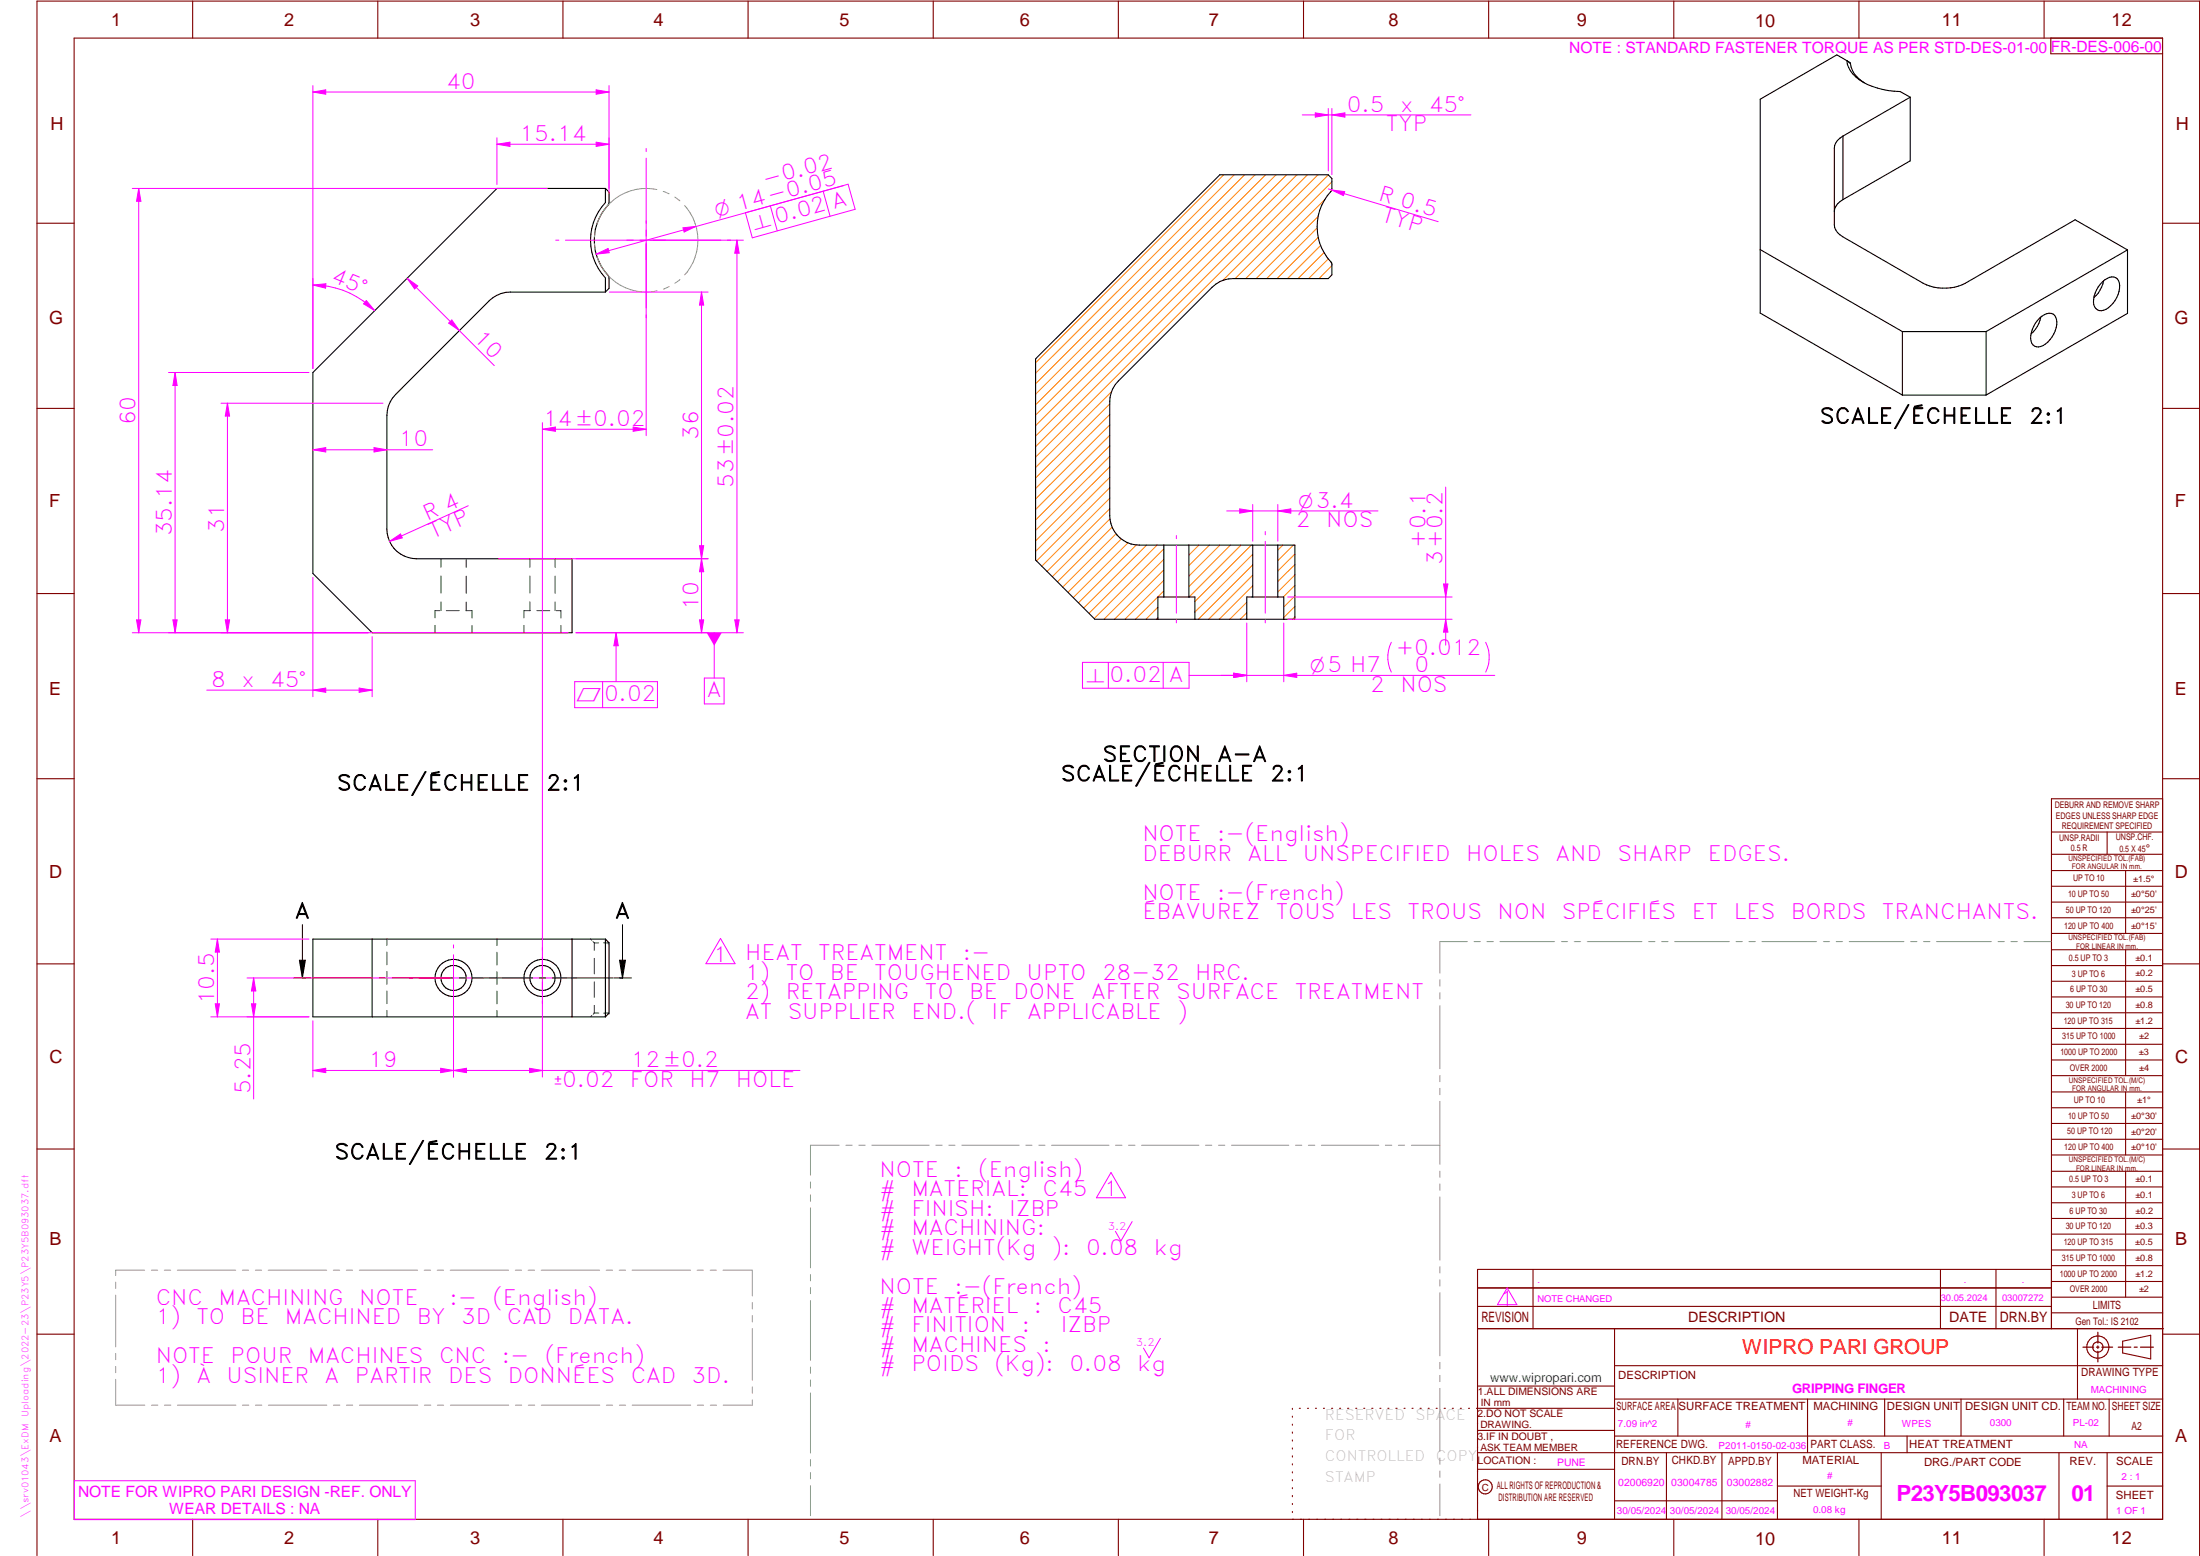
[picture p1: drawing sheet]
<svg xmlns="http://www.w3.org/2000/svg" width="594mm" height="420mm" viewBox="0 0 594 420" stroke-linecap="round" stroke-linejoin="round" font-family="sans-serif">
<g fill="none" stroke="#800000" stroke-width=".3">
<path d="M20 10.3h564v400h-564zM52 .3v10M102 .3v10M152 .3v10M202 .3v10M252 .3v10M302 .3v10M352 .3v10M402 .3v10M452 .3v10M502 .3v10M552 .3v10"/>
<path d="M553.8 10.3v4.2h30.2M10 60.3h10M584 60.3h10M10 110.3h10M584 110.3h10M10 160.3h10M584 160.3h10M10 210.3h10M584 215.7h-30v143.1M584 210.3h10M554 224.7h30M554 230.7h30"/>
<path d="M554 235.1h30M554 239.3h30M569 224.7v6M574 235.1v17M554 243.6h30M554 247.8h30M554 252.1h30M554 256.5h30M574 256.5v33.9M10 260.3h10M554 260.7h30M554 265h30"/>
<path d="M554 269.2h30M554 273.5h30M554 277.7h30M584 260.3h10M554 282h30M554 286.2h30M554 290.4h30M554 294.9h30M554 299.1h30M574 294.9v17M10 310.3h10M554 303.4h30"/>
<path d="M554 307.6h30M554 311.9h30M554 316.3h30M574 316.3v34M584 310.3h10M554 320.5h30M554 324.8h30M554 329h30M554 333.2h30M554 337.5h30M399 358.8h185.2M399 352.8h155"/>
<path d="M399 347.8h155M414 342.8v16M436 358.8v51.5M524 342.8v16M539 342.8v16M554 341.8h30M554 346h30M554 350.3h30M554 354.5h30M554 342.8h-155v67.5M561 358.8v19M10 360.3h10"/>
<path d="M399 374.3h37M436 377.8h148M453.1 377.8v10M488.1 377.8v14.5M508.9 377.8v10M529.5 377.8v10M557.3 377.8v10M569.5 377.8v10M573.2 362.2l7.6-1.6v6.3l-7.6-1.6zM584 368.8h-148M584 360.3h10M349 380.3v.3"/>
<path d="M349 382.4v.3M349 384.6v.3M349 386.7v.3M349 388.8v.3M349 391v.3M349 393.1v.3M349 395.3v.3M349 397.4v.3M349 399.5v.3M350.9 380.3h.2M353.1 380.3h.2M355.2 380.3h.3"/>
<path d="M357.4 380.3h.3M359.6 380.3h.3M361.7 380.3h.3M363.9 380.3h.3M366.1 380.3h.3M368.3 380.3h.2M370.4 380.3h.3M372.6 380.3h.3M374.8 380.3h.3M376.9 380.3h.4M379.1 380.3h.3M381.3 380.3h.3"/>
<path d="M383.4 380.3h.4M385.6 380.3h.3M387.8 380.3h.3M390 380.3h.3M392.2 380.3h.3M394.3 380.3h.3M396.5 380.3h.3M398.7 380.3h37.3M399 396.7h37M399 392.3h185M399 386.2h37M436 387.8h148"/>
<path d="M450 392.3v18M465 392.3v18M480 392.3v18M508 392.3v18M515 387.8v4.5M556 392.3v18M569 392.3v18M52 410.3v9.7M102 410.3v9.7M152 410.3v9.7M202 410.3v9.7M252 410.3v9.7"/>
<path d="M302 410.3v9.7M349 401.7v.3M349 403.8v.4M349 406v.3M349 408.1v.3M352 410.3v9.7M402 410.3v9.7M436 405.3h44M452 410.3v9.7M480 401.3h28M502 410.3v9.7M552 410.3v9.7"/>
<path d="M569 401.3h15M10 420v-419.7h584v419.7"/>
<circle cx="566.5" cy="363.7" r="1.39"/>
<circle cx="566.5" cy="363.8" r="3"/>
<circle cx="401.1" cy="401.5" r="1.9"/>
</g>
<g fill="none" stroke="#f0f" stroke-width=".27">
<path d="M174.5 40.1v.8M174.5 42.7v17.6M150.1 64.9h.8M152.7 64.9h18.3M172.8 64.9h1.7M174.5 62.1v1.7M174.5 65.6v17.6M176.3 64.9h18.3M196.4 64.9h.9M174.5 85v.9M155.5 150.9h35.7M189.4 150.9l.6 3.5h-1.1z"/>
<path d="M317.7 144.6v.9M317.7 147.3v18.3M341.7 143.5v.9M341.7 146.2v19.4M155.5 170.9h35.7M317.7 167.4v.8M341.7 167.4v.8M122.5 255.1v.9M122.5 257.8v10.6M146.5 255.8v.8M146.5 258.4v10M110.5 264.1h.8"/>
<path d="M113.1 264.1h17.3M122.5 270.3v.8M132.2 264.1h1.7M135.7 264.1h17.3M146.5 270.3v.8M154.8 264.1h.9M305.7 329.9l-3 5.2-1.5-2.6M407 347.8l2.6 4.5h-5.2zM313.3 361.4l-3 5.2-1.5-2.6M20.1 399.8h92v10.5h-92z"/>
</g>
<g fill="none" stroke="#949494" stroke-width=".27">
<path d="M177.4 51.2a14 14 0 0 0-16.2 9.4M179.1 51.7l1.6 .6M182.2 53.2l1.4 1M184.9 55.5a14 14 0 0 1 0 18.7M160.5 65.8l.2 1.7M160.7 62.3l-.2 1.7M161.2 69.2a13.8 13.8 0 0 0 16.2 9.3M180.7 77.4l-1.6 .7M183.6 75.5l-1.4 1M396.2 254.3h-7.4v8.5M398.1 254.3h1.6M401.5 254.3h1.8"/>
<path d="M405 254.3h14.8M421.6 254.3h1.7M425.1 254.3h1.7M428.6 254.3h14.8M445.2 254.3h1.7M448.7 254.3h1.7M452.2 254.3h14.8M468.8 254.3h1.7M472.3 254.3h1.7M475.8 254.3h14.8M492.4 254.3h1.7M495.8 254.3h1.8"/>
<path d="M499.4 254.3h14.7M516 254.3h1.6M519.4 254.3h1.8M522.9 254.3h14.8M539.5 254.3h1.7M543 254.3h1.7M546.5 254.3h7.4M388.8 264.5v1.8M388.8 268.1v1.6M388.8 271.6v17M388.8 290.4v1.7M388.8 293.9v1.7"/>
<path d="M388.8 297.4v17M218.9 319.2v1.6M226.6 309.2h-7.7v8.1M228.4 309.2h1.7M231.9 309.2h1.7M235.4 309.2h15.5M252.7 309.2h1.7M256.2 309.2h1.7M259.7 309.2h15.5M277 309.2h1.7M280.5 309.2h1.7M284 309.2h15.5"/>
<path d="M301.2 309.2h1.8M304.8 309.2h1.7M308.3 309.2h15.5M325.5 309.2h1.7M329.1 309.2h1.6M332.6 309.2h15.4M349.8 309.2h1.7M353.3 309.2h1.7M356.8 309.2h15.5M374.1 309.2h1.7M377.6 309.2h1.7M381.1 309.2h7.7"/>
<path d="M388.8 316.2v1.7M388.8 319.7v1.7M218.9 322.6v1.8M218.9 326.1v16.2M388.8 323.2v17.1M218.9 344.1v1.8M218.9 347.6v1.7M218.9 351.2v16.1M388.8 342.1v1.6M388.8 345.6v1.7M388.8 349v17.1M218.9 369.1v1.7"/>
<path d="M218.9 372.6v1.8M218.9 376.1v16.2M388.8 367.9v1.7M388.8 371.4v1.7M388.8 374.9v17M218.9 394.1v1.8M218.9 397.6v1.7M388.8 393.7v1.7M388.8 397.2v1.7M218.9 401.2v8.1M388.8 400.7v8.6"/>
</g>
<path d="M566.5 359.7v3M562.5 363.8h2.9M566.1 363.8h.7M566.5 363.4v.7M566.5 364.9v2.8M567.6 363.8h2.9M572 363.8h3.4M576.3 363.8h.8M578 363.8h3.5" fill="none" stroke="#800000" stroke-width=".34"/>
<g fill="none" stroke="#000" stroke-width=".3">
<path d="M498.7 16.4l-2.7-1.6-20.7 12v57.7l38.4 22.2M498.7 16.4a8.4 8.4 0 0 0 5.6 6.4l1.3 .5a22.9 22.9 0 0 0 7.5 1.4l2.7 1.5M498.7 16.4l1 .8M499.7 17.2a6.9 6.9 0 0 0 3.8 5.2M497.7 36.7a4.1 4.1 0 0 0-2.4 3.3v20.7a3.9 3.9 0 0 0 2.4 3.3l21.6 12.5a12.8 12.8 0 0 0 11.4 0l29.7-17.1 14.1 8.1M497.7 36.7v17.2M515.8 26.2v17.2l-18.1 10.5M515.8 26.2l-18.1 10.5M163.5 50.9l1 1-.1 3.1a14.3 14.3 0 0 0 0 19.7l.1 3.2-1 1M163.5 50.9v3.8a14.9 14.9 0 0 0 0 20.4v3.8M163.5 50.9h-29.3l-49.7 49.7v54.3l16 16h54v-20h-42a8 8 0 0 1-8-8v-30.7a7.9 7.9 0 0 1 2.3-5.7l25.3-25.3a8.3 8.3 0 0 1 5.7-2.3h25.7M497.7 53.9a4.1 4.1 0 0 0-2.4 3.2"/>
<path d="M475.3 67.4l38.4 22.1M567.7 76.1a2.94 2.94 0 0 1 4.1-.7 5.7 5.7 0 0 1-1.2 6.5 3.7 3.7 0 0 1-4.2 1.8 3.1 3.1 0 0 1-.9-3.7l1.1-2.5zM568.1 75.8l-.6 1.7a6.9 6.9 0 0 1-2.1 2.9M574.5 67.5l-38.2 22M574.5 67.5v17.1l-38.2 22.1M279.6 96.9l49.8-49.7h29.3l1 1-.1 3.2a14.2 14.2 0 0 0 0 19.6l.1 3.2-1 1h-25.7a7.9 7.9 0 0 0-5.7 2.4l-25.3 25.3a7.8 7.8 0 0 0-2.3 5.6v30.7a8 8 0 0 0 8 8h42v20h-54.1l-16-16zM513.7 89.5v17.2M513.7 89.5h22.6M536.3 89.5v17.2M550.7 85.9a3.1 3.1 0 0 1 4.1-.8 5.2 5.2 0 0 1-.7 5.9 5 5 0 0 1-4.2 2.6 2.39 2.39 0 0 1-1.5-3l.4-1.7a7.9 7.9 0 0 1 1.9-3zM551.1 85.6l-.2 .8a7.7 7.7 0 0 1-2.5 3.8M513.7 106.7h22.6"/>
<path d="M314.3 147.2v14M321 147.2v14M338.3 147.2v14M345.1 147.2v14M322.7 167.2v-6h-10v6M346.7 167.2v-6h-10v6M100.5 253.6v21M154.5 253.6v21M163.5 253.6h-79v21h79M163.5 253.6v21M163.5 253.6l1 1v19l-1 1"/>
<circle cx="122.5" cy="264.1" r="5"/>
<circle cx="122.5" cy="264.1" r="3.4"/>
<circle cx="146.5" cy="264.1" r="5"/>
<circle cx="146.5" cy="264.1" r="3.4"/>
</g>
<g fill="none" stroke="#008000" stroke-width=".27">
<path d="M119.1 150.9v2.3M119.1 155.5v4.6M125.9 150.9v2.3M125.9 155.6v4.6M143.1 150.9v2.3M143.1 155.5v4.6M149.9 150.9v2.3M149.9 155.6v4.6M117.5 168.9v2M118.7 164.9h-1.2v1.9M119.1 162.5v2.4M120.5 164.9h3.5"/>
<path d="M125.8 164.9h1.7v2M125.9 162.6v2.3M127.5 168.9v2M141.5 168.9v2M143.1 162.5v2.4M143.2 164.9h-1.7v1.9M145 164.9h3.5M149.9 162.6v2.3M150.2 164.9h1.3v2M151.5 168.9v2M104.5 253.6v1.7M104.5 257.1v3.4"/>
<path d="M134.2 253.6v1.7M134.2 257.1v3.5M159.5 253.6l.3 .3M160.1 254.3l.4 .3M160.5 254.6h1.2M160.5 254.6v2M160.5 258.8v4.2M163 254.6h1.2M164.2 254.6h.1M164.4 254.6h.1M104.5 262.3v3.5M104.5 267.6v3.4"/>
<path d="M104.5 272.8v1.8M134.2 262.4v3.4M134.2 267.6v3.5M134.2 272.9v1.7M159.8 274.2l-.3 .4M160.5 265.1v4.2M160.5 271.5v2.1M160.5 273.6l-.3 .3M160.5 273.6h1.2M163 273.6h1.3M164.5 273.6h.1"/>
</g>
<g fill="none" stroke="#000" stroke-width=".27">
<path d="M80.8 259.3h1.7l-.8 4.8zM81.7 249.7v14.4M167.3 259.3h1.6l-.8 4.8zM168.1 249.7v14.4M79.2 264.1h4.8M84.3 264.1h16.3M102.4 264.1h1.7M105.9 264.1h16.3M124 264.1h1.7M127.5 264.1h16.3M145.6 264.1h1.7M149.1 264.1h16.3"/>
<path d="M165.7 264.1h4.8"/>
</g>
<path d="M80.8 259.3h1.7l-.8 4.8zM167.3 259.3h1.6l-.8 4.8z" fill="#000"/>
<g fill="none" stroke="#ff8000" stroke-width=".27">
<path d="M330.4 47.2l-50.8 50.8M333.3 47.2l-53.7 53.6M336.1 47.2l-56.5 56.4M338.9 47.2l-59.3 59.3M341.8 47.2l-62.2 62.1M344.6 47.2l-65 64.9M347.4 47.2l-67.8 67.7M350.2 47.2l-70.6 70.6M353.1 47.2l-73.5 73.4M355.9 47.2l-76.3 76.2M355.9 58.5l-16.7 16.7M357.8 53.8l-21.4 21.4"/>
<path d="M358.7 47.2l-28.5 28.5M359.7 49.1l-26.2 26.1M355.7 61.6l-13.7 13.6M356 64.1l-11.2 11.1M356.6 66.3l-8.9 8.9M357.5 68.2l-7 7M358.7 69.9l-5.4 5.3M359.7 71.7l-3.5 3.5M299.7 109.1l-20.1 20M299.7 111.9l-20.1 20M299.7 114.8l-20.1 19.9M299.7 117.6l-20.1 20"/>
<path d="M300.2 105.7l-20.6 20.5M299.7 134.5l-18.4 18.4M299.7 137.4l-17 16.9M299.7 131.7l-19.8 19.8M299.7 120.4l-20.1 20M299.7 123.2l-20.1 20M299.7 126.1l-20.1 19.9M299.7 128.9l-20.1 20M299.7 140.1l-15.5 15.6M300.3 142.4l-14.7 14.7M301.4 144.1l-14.4 14.4M302.8 145.5l-14.4 14.4"/>
<path d="M304.6 146.6l-14.8 14.8M306.9 147.2l-15.7 15.6M309.6 147.2l-17 17M312.5 147.2l-18.4 18.4M314.3 159.6l-7.7 7.6M314.3 156.7l-10.5 10.5M314.3 153.9l-13.4 13.3M314.3 148.2l-18.8 18.8M314.3 151l-16.2 16.2M323.8 147.2l-2.8 2.7M326.6 147.2l-5.6 5.5M329.4 147.2l-8.4 8.4"/>
<path d="M332.3 147.2l-11.3 11.2M335.1 147.2l-14 14M337.9 147.2l-15.2 15.2M338.3 158.2l-9.1 9M338.3 149.7l-15.6 15.6M338.3 155.3l-11.9 11.9M338.3 152.5l-14.7 14.7M346.4 147.2l-1.3 1.3M349.2 147.2l-4.1 4.2M349.7 149.6l-4.6 4.6M349.7 152.4l-4.6 4.6M349.7 155.2l-4.6 4.7"/>
<path d="M349.7 158.1l-3.2 3.1M312.7 166.8l-.5 .4M312.7 164l-3.3 3.2M336.7 165.4l-1.8 1.8M336.7 162.6l-4.6 4.6M338.3 161l-.2 .2M349.7 166.6l-.7 .6M349.7 160.9l-3 3M349.7 163.7l-3 3.1"/>
</g>
<path d="M189.4 150.9l.6 3.5h-1.1z" fill="#f0f"/>
<path d="M188.9 167.4h1.1l-.6 3.5z" fill="none" stroke="#f0f" stroke-width=".27"/>
<path d="M188.9 167.4h1.1l-.6 3.5z" fill="#f0f"/>
<path d="M84.5 155.9v32.2M189.4 150.9v20M100.5 171.9v16.2M84.5 186.4l3.5-.6v1.1z" fill="none" stroke="#f0f" stroke-width=".27"/>
<path d="M84.5 186.4l3.5-.6v1.1z" fill="#f0f"/>
<path d="M97 185.8l3.5 .6-3.5 .5z" fill="none" stroke="#f0f" stroke-width=".27"/>
<path d="M97 185.8l3.5 .6-3.5 .5z" fill="#f0f"/>
<path d="M84.5 121.5l3.5-.6v1.1zM55.8 186.4h44.7" fill="none" stroke="#f0f" stroke-width=".27"/>
<path d="M84.5 121.5l3.5-.6v1.1z" fill="#f0f"/>
<path d="M101 120.9l3.5 .6-3.5 .5z" fill="none" stroke="#f0f" stroke-width=".27"/>
<path d="M101 120.9l3.5 .6-3.5 .5z" fill="#f0f"/>
<path d="M84.5 121.5h32.3M126.4 136.6l-21.2 9.6M105.2 146.2l3-2 .4 1z" fill="none" stroke="#f0f" stroke-width=".27"/>
<path d="M105.2 146.2l3-2 .4 1z" fill="#f0f"/>
<path d="M35.7 50.9h112.1M35.7 170.9h117.7M36.9 167.4h1.2l-.6 3.5z" fill="none" stroke="#f0f" stroke-width=".27"/>
<path d="M36.9 167.4h1.2l-.6 3.5z" fill="#f0f"/>
<path d="M37.5 50.9l.6 3.5h-1.2z" fill="none" stroke="#f0f" stroke-width=".27"/>
<path d="M37.5 50.9l.6 3.5h-1.2z" fill="#f0f"/>
<path d="M37.5 50.9v120M84.5 75.2v24.3M98.9 81.2l2.3 2.7-3-1.9z" fill="none" stroke="#f0f" stroke-width=".27"/>
<path d="M98.9 81.2l2.3 2.7-3-1.9z" fill="#f0f"/>
<path d="M84.5 77l3.5-.4-.1 1.2z" fill="none" stroke="#f0f" stroke-width=".27"/>
<path d="M84.5 77l3.5-.4-.1 1.2z" fill="#f0f"/>
<path d="M84.5 77a23.3 23.3 0 0 1 16.7 6.9M164.5 78.9h26.7M189.4 78.9l.6 3.5h-1.1zM134.5 150.9h56.7" fill="none" stroke="#f0f" stroke-width=".27"/>
<path d="M189.4 78.9l.6 3.5h-1.1z" fill="#f0f"/>
<path d="M188.9 147.4h1.1l-.6 3.5z" fill="none" stroke="#f0f" stroke-width=".27"/>
<path d="M188.9 147.4h1.1l-.6 3.5z" fill="#f0f"/>
<path d="M109.9 75.1l2.9 2.1-.8 .8zM189.4 78.9v72" fill="none" stroke="#f0f" stroke-width=".27"/>
<path d="M109.9 75.1l2.9 2.1-.8 .8z" fill="#f0f"/>
<path d="M122 86.4l2.1 2.9-2.9-2.1z" fill="none" stroke="#f0f" stroke-width=".27"/>
<path d="M122 86.4l2.1 2.9-2.9-2.1z" fill="#f0f"/>
<path d="M109.9 75.1l23.6 23.6M59.7 108.9h43.7M59.7 170.9h39.7M60.8 167.4h1.2l-.6 3.5z" fill="none" stroke="#f0f" stroke-width=".27"/>
<path d="M60.8 167.4h1.2l-.6 3.5z" fill="#f0f"/>
<path d="M61.4 108.9l.6 3.5h-1.2z" fill="none" stroke="#f0f" stroke-width=".27"/>
<path d="M61.4 108.9l.6 3.5h-1.2z" fill="#f0f"/>
<path d="M61.4 108.9v62M336.7 168.2v15.9M346.7 168.2v15.9M375.7 173.4a9 9 0 0 0 0 8.1M401.2 173.4a9 9 0 0 1 0 8.1M346.7 182.4l3.5-.6v1.1z" fill="none" stroke="#f0f" stroke-width=".27"/>
<path d="M346.7 182.4l3.5-.6v1.1z" fill="#f0f"/>
<path d="M333.2 181.8l3.5 .6-3.5 .5z" fill="none" stroke="#f0f" stroke-width=".27"/>
<path d="M333.2 181.8l3.5 .6-3.5 .5z" fill="#f0f"/>
<path d="M338.3 136.2v9.9M345.1 138l3.5-.6v1.2zM345.1 136.2v9.9M329.7 182.4h73.9" fill="none" stroke="#f0f" stroke-width=".27"/>
<path d="M345.1 138l3.5-.6v1.2z" fill="#f0f"/>
<path d="M334.8 137.4l3.5 .6-3.5 .6z" fill="none" stroke="#f0f" stroke-width=".27"/>
<path d="M334.8 137.4l3.5 .6-3.5 .6z" fill="#f0f"/>
<path d="M331.3 138h40.8M389.8 157.7h1.2l-.6 3.5zM347.7 161.2h44.4M347.7 167.2h44.4" fill="none" stroke="#f0f" stroke-width=".27"/>
<path d="M389.8 157.7h1.2l-.6 3.5z" fill="#f0f"/>
<path d="M390.4 167.2l.6 3.5h-1.2z" fill="none" stroke="#f0f" stroke-width=".27"/>
<path d="M390.4 167.2l.6 3.5h-1.2z" fill="#f0f"/>
<path d="M227.8 50.1l-66.8 18.5M184.4 61.5l3.6-.4-3.3 1.6zM390.4 131.5v42.7" fill="none" stroke="#f0f" stroke-width=".27"/>
<path d="M184.4 61.5l3.6-.4-3.3 1.6z" fill="#f0f"/>
<path d="M161 68.6l3.2-1.5 .3 1.1z" fill="none" stroke="#f0f" stroke-width=".27"/>
<path d="M161 68.6l3.2-1.5 .3 1.1z" fill="#f0f"/>
<path d="M174.5 59.6v10.5M200.7 64.9h-31.5M155.5 170.9h45.2M198.4 167.4h1.2l-.6 3.5z" fill="none" stroke="#f0f" stroke-width=".27"/>
<path d="M198.4 167.4h1.2l-.6 3.5z" fill="#f0f"/>
<path d="M199 64.9l.6 3.5h-1.2z" fill="none" stroke="#f0f" stroke-width=".27"/>
<path d="M199 64.9l.6 3.5h-1.2z" fill="#f0f"/>
<path d="M199 64.9v106M84.5 275.6v15.2M122.5 265.1v25.7M84.5 289.1l3.5-.6v1.1z" fill="none" stroke="#f0f" stroke-width=".27"/>
<path d="M84.5 289.1l3.5-.6v1.1z" fill="#f0f"/>
<path d="M119 288.5l3.5 .6-3.5 .5z" fill="none" stroke="#f0f" stroke-width=".27"/>
<path d="M119 288.5l3.5 .6-3.5 .5z" fill="#f0f"/>
<path d="M56.9 253.6h26.5M56.9 274.6h26.5M58.1 271.1h1.2l-.6 3.5zM84.5 289.1h38" fill="none" stroke="#f0f" stroke-width=".27"/>
<path d="M58.1 271.1h1.2l-.6 3.5z" fill="#f0f"/>
<path d="M58.7 253.6l.6 3.5h-1.2z" fill="none" stroke="#f0f" stroke-width=".27"/>
<path d="M58.7 253.6l.6 3.5h-1.2z" fill="#f0f"/>
<path d="M58.7 253.6v21M66.7 274.6h16.7M66.7 264.1h54.7M67.9 271.1h1.2l-.6 3.5z" fill="none" stroke="#f0f" stroke-width=".27"/>
<path d="M67.9 271.1h1.2l-.6 3.5z" fill="#f0f"/>
<path d="M68.5 264.1l.6 3.5h-1.2z" fill="none" stroke="#f0f" stroke-width=".27"/>
<path d="M68.5 264.1l.6 3.5h-1.2z" fill="#f0f"/>
<path d="M68.5 264.1v32.7M122.5 265.1v25.7M146.5 265.1v25.7M143 288.5l3.5 .6-3.5 .5z" fill="none" stroke="#f0f" stroke-width=".27"/>
<path d="M143 288.5l3.5 .6-3.5 .5z" fill="#f0f"/>
<path d="M122.5 289.1l3.5-.6v1.1z" fill="none" stroke="#f0f" stroke-width=".27"/>
<path d="M122.5 289.1l3.5-.6v1.1z" fill="#f0f"/>
<path d="M192.9 170.9v12.2M122.5 289.1h93.5" fill="none" stroke="#f0f" stroke-width=".27"/>
<path d="M190.8 170.9h4.1l-2 3.5z" fill="#f0f"/>
<path d="M358.7 51l29.7 8.9M359.6 51.3l3.5 .4-.3 1.1zM190.2 183.1h5.3v7h-5.3z" fill="none" stroke="#f0f" stroke-width=".27"/>
<path d="M359.6 51.3l3.5 .4-.3 1.1z" fill="#f0f"/>
<path d="M358.7 29.3v16.8M359.7 29.3v17.9M359.7 31l3.5-.5v1.1z" fill="none" stroke="#f0f" stroke-width=".27"/>
<path d="M359.7 31l3.5-.5v1.1z" fill="#f0f"/>
<path d="M355.2 30.5l3.5 .5-3.5 .6z" fill="none" stroke="#f0f" stroke-width=".27"/>
<path d="M355.2 30.5l3.5 .5-3.5 .6z" fill="#f0f"/>
<path d="M84.5 23.1v76.4M84.5 24.8l3.5-.5v1.1zM164.5 23.1v29.1M351.7 31h45.5M201.3 57.4l27.7-7.7 1.9 6.8-27.7 7.7zM208 55.6l1.9 6.7M222.3 51.6l1.8 6.8" fill="none" stroke="#f0f" stroke-width=".27"/>
<path d="M84.5 24.8l3.5-.5v1.1z" fill="#f0f"/>
<path d="M161 24.3l3.5 .5-3.5 .6z" fill="none" stroke="#f0f" stroke-width=".27"/>
<path d="M161 24.3l3.5 .5-3.5 .6z" fill="#f0f"/>
<path d="M84.5 24.8h80M134.2 37.2v12.6M161 38.4l3.5 .5-3.5 .6zM164.5 37.2v13.6" fill="none" stroke="#f0f" stroke-width=".27"/>
<path d="M161 38.4l3.5 .5-3.5 .6z" fill="#f0f"/>
<path d="M134.2 38.9l3.5-.5v1.1z" fill="none" stroke="#f0f" stroke-width=".27"/>
<path d="M134.2 38.9l3.5-.5v1.1z" fill="#f0f"/>
<path d="M134.2 38.9h30.3M166.4 170.9v13.2" fill="none" stroke="#f0f" stroke-width=".27"/>
<g fill="none" stroke="#949494" stroke-width=".27">
<path d="M31.2 346.2v1.7M31.2 349.7v14M39.1 343h-7.9v1.4M40.9 343h1.7M44.4 343h1.7M47.9 343h15.8M65.4 343h1.7M69 343h1.6M72.4 343h15.8M90 343h1.7M93.5 343h1.7M97 343h15.8"/>
<path d="M114.5 343h1.8M118.1 343h1.7M121.6 343h15.7M139.1 343h1.7M142.6 343h1.7M146.1 343h15.8M163.7 343h1.7M167.2 343h1.7M170.7 343h15.8M188.2 343h1.7M191.8 343h1.7M195.2 343h8v6.9"/>
<path d="M203.2 351.7v1.7M203.2 355.2v1.8M203.2 358.7v14M31.2 372.4v7h7.9M31.2 365.5v1.7M31.2 369v1.7M40.9 379.4h1.7M44.4 379.4h1.7M47.9 379.4h15.8M65.5 379.4h1.7M69 379.4h1.7M72.5 379.4h15.8"/>
<path d="M90 379.4h1.8M93.5 379.4h1.7M97.1 379.4h15.7M114.6 379.4h1.7M118.1 379.4h1.7M121.6 379.4h15.8M139.2 379.4h1.7M142.7 379.4h1.7M146.2 379.4h15.8M163.7 379.4h1.7M167.3 379.4h1.6M170.7 379.4h15.8"/>
<path d="M188.3 379.4h1.7M191.8 379.4h1.7M203.2 374.5v1.7M203.2 378v1.4h-7.9"/>
</g>
<path d="M166.4 170.9l.6 3.5h-1.2z" fill="#f0f"/>
<path d="M174.5 65.9v51.7M146.5 115.9l3.5-.6v1.2zM146.5 114.1v148.9M166.4 170.9l.6 3.5h-1.2zM155.2 184.1h22.3v7h-22.3zM162.7 184.1v7" fill="none" stroke="#f0f" stroke-width=".27"/>
<path d="M146.5 115.9l3.5-.6v1.2z" fill="#f0f"/>
<path d="M171 115.3l3.5 .6-3.5 .6z" fill="none" stroke="#f0f" stroke-width=".27"/>
<path d="M171 115.3l3.5 .6-3.5 .6z" fill="#f0f"/>
<path d="M45.5 100.6h37.9M146.5 115.9h28M45.5 170.9h53.9M46.7 167.4h1.1l-.5 3.5z" fill="none" stroke="#f0f" stroke-width=".27"/>
<path d="M46.7 167.4h1.1l-.5 3.5z" fill="#f0f"/>
<path d="M47.3 100.6l.5 3.5h-1.1z" fill="none" stroke="#f0f" stroke-width=".27"/>
<path d="M47.3 100.6l.5 3.5h-1.1z" fill="#f0f"/>
<path d="M47.3 100.6v70.3M321.1 182.4h15.6" fill="none" stroke="#f0f" stroke-width=".27"/>
<path d="M333.2 181.8l3.5 .6-3.5 .5z" fill="#f0f"/>
<path d="M292.3 178.9h28.8v6.9h-28.8zM299.3 178.9v6.9M314.1 178.9v6.9M333.2 181.8l3.5 .6-3.5 .5zM194.6 253.4l3.9 6.8h-7.9zM300 316.6l3.9 6.8h-7.8z" fill="none" stroke="#f0f" stroke-width=".27"/>
<g font-size="6" fill="#f0f">
<text x="512.1" y="405.2">P23Y5B093037</text>
<text x="559.4" y="405.2">01</text>
</g>
<g font-size="5.7" fill="#f0f">
<text x="120.5" y="24">40</text>
<text x="363.7" y="30.2">0.5</text>
<text x="374.3" y="35.4">TYP</text>
<text x="378.1" y="30.2">x</text>
<text x="385.9" y="30.2">45°</text>
<text x="140.3" y="38.1">15.14</text>
<text x="206.5" y="50.4" transform="rotate(-15 206.5 50.4)">-0.02</text>
<text x="371.9" y="54" transform="rotate(16 371.9 54)">R 0.5</text>
<text x="372.8" y="59.8" transform="rotate(16 372.8 59.8)">TYP</text>
<text x="89.1" y="76" transform="rotate(22 89.1 76)">45°</text>
<text x="127.7" y="91.7" transform="rotate(45 127.7 91.7)">10</text>
<text x="36.6" y="114.8" transform="rotate(-90 36.6 114.8)">60</text>
<text x="146.6" y="115">14±0.02</text>
<text x="188.6" y="118.8" transform="rotate(-90 188.6 118.8)">36</text>
<text x="107.7" y="120.6">10</text>
<text x="198.1" y="131.7" transform="rotate(-90 198.1 131.7)">53±0.02</text>
<text x="60.5" y="143.8" transform="rotate(-90 60.5 143.8)">31</text>
<text x="115.3" y="140.6" transform="rotate(-24 115.3 140.6)">R 4</text>
<text x="350" y="142.4">2</text>
<text x="358.1" y="142.4">NOS</text>
<text x="46.4" y="144.8" transform="rotate(-90 46.4 144.8)">35.14</text>
<text x="116.9" y="145.7" transform="rotate(-24 116.9 145.7)">TYP</text>
<text x="385" y="147.9" transform="rotate(-90 385 147.9)">+0.1</text>
<text x="389.5" y="152.5" transform="rotate(-90 389.5 152.5)">3+0.2</text>
<text x="188.6" y="164.8" transform="rotate(-90 188.6 164.8)">10</text>
<text x="376.9" y="176.9">+0.012</text>
<text x="57.1" y="185.5">8</text>
<text x="65.2" y="185.5">x</text>
<text x="73" y="185.5">45°</text>
<text x="299.6" y="184.1">0.02 A</text>
<text x="381.9" y="181.5">0</text>
<text x="163.1" y="189.3">0.02</text>
<text x="190.9" y="188.3">A</text>
<text x="370" y="186.7">2</text>
<text x="378.2" y="186.7">NOS</text>
<text x="308.5" y="227.2">NOTE</text>
<text x="328.7" y="227.2">:-(English)</text>
<text x="308.5" y="232.4">DEBURR</text>
<text x="336.9" y="232.4">ALL</text>
<text x="351.8" y="232.4">UNSPECIFIED</text>
<text x="395.9" y="232.4">HOLES</text>
<text x="420.1" y="232.4">AND</text>
<text x="436.8" y="232.4">SHARP</text>
<text x="461.2" y="232.4">EDGES.</text>
<text x="308.5" y="242.9">NOTE</text>
<text x="328.7" y="242.9">:-(French)</text>
<text x="308.5" y="248.2">ÉBAVUREZ</text>
<text x="344.5" y="248.2">TOUS</text>
<text x="364.8" y="248.2">LES</text>
<text x="380.1" y="248.2">TROUS</text>
<text x="404.4" y="248.2">NON</text>
<text x="421.7" y="248.2">SPÉCIFIÉS</text>
<text x="456.8" y="248.2">ET</text>
<text x="468.2" y="248.2">LES</text>
<text x="483.6" y="248.2">BORDS</text>
<text x="508.2" y="248.2">TRANCHANTS.</text>
<text x="192.6" y="259.7">1</text>
<text x="201.2" y="259.3">HEAT</text>
<text x="221" y="259.3">TREATMENT</text>
<text x="260" y="259.3">:-</text>
<text x="201.2" y="264.5">1)</text>
<text x="201.2" y="269.8">2)</text>
<text x="212.2" y="264.5">TO</text>
<text x="212.2" y="269.8">RETAPPING</text>
<text x="224.1" y="264.5">BE</text>
<text x="236.1" y="264.5">TOUGHENED</text>
<text x="249.7" y="269.8">TO</text>
<text x="261.7" y="269.8">BE</text>
<text x="273.7" y="269.8">DONE</text>
<text x="277.2" y="264.5">UPTO</text>
<text x="294.6" y="269.8">AFTER</text>
<text x="297.6" y="264.5">28-32</text>
<text x="317.6" y="269.8">SURFACE</text>
<text x="322.7" y="264.5">HRC.</text>
<text x="349.6" y="269.8">TREATMENT</text>
<text x="57.8" y="271.1" transform="rotate(-90 57.8 271.1)">10.5</text>
<text x="201.2" y="275">AT</text>
<text x="212.7" y="275">SUPPLIER</text>
<text x="246.1" y="275">END.(</text>
<text x="267.8" y="275">IF</text>
<text x="277.4" y="275">APPLICABLE</text>
<text x="317.9" y="275">)</text>
<text x="99.5" y="288.2">19</text>
<text x="170.1" y="293.5">FOR</text>
<text x="170.3" y="288.2">12±0.2</text>
<text x="186.2" y="293.5">H7</text>
<text x="198.7" y="293.5">HOLE</text>
<text x="67.6" y="295.5" transform="rotate(-90 67.6 295.5)">5.25</text>
<text x="237.5" y="317.8">NOTE</text>
<text x="257.7" y="317.8">:</text>
<text x="264.1" y="317.8">(English)</text>
<text x="237.5" y="323">#</text>
<text x="246.1" y="323">MATERIAL:</text>
<text x="281.5" y="323">C45</text>
<text x="298.1" y="322.9">1</text>
<text x="237.5" y="328.3">#</text>
<text x="246.1" y="328.3">FINISH:</text>
<text x="272.5" y="328.3">IZBP</text>
<text x="237.5" y="333.5">#</text>
<text x="246.1" y="333.5">MACHINING:</text>
<text x="237.5" y="338.8">#</text>
<text x="246.1" y="338.8">WEIGHT(Kg</text>
<text x="284" y="338.8">):</text>
<text x="293.3" y="338.8">0.08</text>
<text x="311.6" y="338.8">kg</text>
<text x="42.1" y="352.3">CNC</text>
<text x="59" y="352.3">MACHINING</text>
<text x="97" y="352.3">NOTE</text>
<text x="121.4" y="352.3">:-</text>
<text x="133" y="352.3">(English)</text>
<text x="237.5" y="349.3">NOTE</text>
<text x="257.7" y="349.3">:-(French)</text>
<text x="405" y="352.6">1</text>
<text x="42.1" y="357.6">1)</text>
<text x="53" y="357.6">TO</text>
<text x="65" y="357.6">BE</text>
<text x="76.9" y="357.6">MACHINED</text>
<text x="112.6" y="357.6">BY</text>
<text x="124.5" y="357.6">3D</text>
<text x="136.8" y="357.6">CAD</text>
<text x="153.3" y="357.6">DATA.</text>
<text x="237.5" y="354.5">#</text>
<text x="237.5" y="359.8">#</text>
<text x="246.1" y="354.5">MATÉRIEL</text>
<text x="246.1" y="359.8">FINITION</text>
<text x="275.9" y="359.8">:</text>
<text x="279.2" y="354.5">:</text>
<text x="285.6" y="354.5">C45</text>
<text x="286.5" y="359.8">IZBP</text>
<text x="237.5" y="365">#</text>
<text x="246.1" y="365">MACHINES</text>
<text x="281.5" y="365">:</text>
<text x="42.1" y="368.1">NOTE</text>
<text x="62.2" y="368.1">POUR</text>
<text x="83.1" y="368.1">MACHINES</text>
<text x="118.6" y="368.1">CNC</text>
<text x="135.5" y="368.1">:-</text>
<text x="147.1" y="368.1">(French)</text>
<text x="237.5" y="370.3">#</text>
<text x="246.1" y="370.3">POIDS</text>
<text x="268.5" y="370.3">(Kg):</text>
<text x="288.8" y="370.3">0.08</text>
<text x="307.1" y="370.3">kg</text>
<text x="42.1" y="373.3">1)</text>
<text x="53" y="373.3">À</text>
<text x="61.2" y="373.3">USINER</text>
<text x="87.7" y="373.3">A</text>
<text x="95.8" y="373.3">PARTIR</text>
<text x="121" y="373.3">DES</text>
<text x="137.1" y="373.3">DONNÉES</text>
<text x="170.3" y="373.3">CAD</text>
<text x="186.8" y="373.3">3D.</text>
</g>
<g font-size="5.7">
<text x="491.4" y="114.3">SCALE/ÉCHELLE</text>
<text x="547.9" y="114.3">2:1</text>
<text x="297.7" y="205.7">SECTION</text>
<text x="328.7" y="205.7">A-A</text>
<text x="91" y="213.4">SCALE/ÉCHELLE</text>
<text x="147.5" y="213.4">2:1</text>
<text x="286.5" y="210.9">SCALE/ÉCHELLE</text>
<text x="343" y="210.9">2:1</text>
<text x="79.6" y="247.9">A</text>
<text x="166.1" y="247.9">A</text>
<text x="90.3" y="313">SCALE/ÉCHELLE</text>
<text x="146.9" y="313">2:1</text>
</g>
<text font-size="5.6" fill="#f00" x="470.5" y="365.5">WIPRO PARI GROUP</text>
<g font-size="5.4" fill="#f0f">
<text x="193.6" y="58.7" transform="rotate(-15 193.6 58.7)">O 14-0.05</text>
<text x="203.7" y="62.2" transform="rotate(-15 203.7 62.2)">n 0.02 A</text>
<text x="350.6" y="137.1">O3.4</text>
<text x="293.4" y="184.1">n</text>
<text x="353.8" y="181.5">O5 H7</text>
<text x="155.6" y="189.3">r</text>
<text x="149.6" y="293.5">u0.02</text>
</g>
<g font-size="4.9" fill="#800000">
<text x="30" y="6.9">1</text>
<text x="76.7" y="6.9">2</text>
<text x="127" y="6.9">3</text>
<text x="176.5" y="6.9">4</text>
<text x="226.7" y="6.9">5</text>
<text x="275.4" y="6.9">6</text>
<text x="326.4" y="6.9">7</text>
<text x="375" y="6.9">8</text>
<text x="425.8" y="6.9">9</text>
<text x="473.9" y="7.3">10</text>
<text x="524.3" y="6.9">11</text>
<text x="570.2" y="6.9">12</text>
<text x="13.6" y="35.1">H</text>
<text x="587.6" y="35.1">H</text>
<text x="13.2" y="87.5">G</text>
<text x="587.2" y="87.5">G</text>
<text x="13.2" y="137">F</text>
<text x="587.2" y="137">F</text>
<text x="13.2" y="187.6">E</text>
<text x="587.2" y="187.6">E</text>
<text x="13.2" y="237">D</text>
<text x="587.2" y="237">D</text>
<text x="13.4" y="287.1">C</text>
<text x="587.4" y="287.1">C</text>
<text x="13.4" y="336.2">B</text>
<text x="587.4" y="336.2">B</text>
<text x="13.4" y="389.3">A</text>
<text x="587.4" y="389.3">A</text>
<text x="30" y="416.9">1</text>
<text x="76.7" y="416.9">2</text>
<text x="127" y="416.9">3</text>
<text x="176.5" y="416.9">4</text>
<text x="226.7" y="416.9">5</text>
<text x="275.4" y="416.9">6</text>
<text x="326.4" y="416.9">7</text>
<text x="375" y="416.9">8</text>
<text x="425.8" y="416.9">9</text>
<text x="473.9" y="417.3">10</text>
<text x="524.3" y="416.9">11</text>
<text x="570.2" y="416.9">12</text>
</g>
<g font-size="4.2" fill="#f0f">
<text x="423.7" y="14.3">NOTE : STANDARD FASTENER TORQUE AS PER STD-DES-01-00</text>
<text x="553.8" y="14">FR-DES-006-00</text>
<text x="21.1" y="404.3">NOTE FOR WIPRO PARI DESIGN -REF. ONLY</text>
<text x="45.7" y="408.8">WEAR DETAILS : NA</text>
</g>
<g font-size="3.9" fill="#800000">
<text x="400" y="357.1">REVISION</text>
<text x="455.9" y="357.1">DESCRIPTION</text>
<text x="526.4" y="357.1">DATE</text>
<text x="540" y="357.1">DRN.BY</text>
</g>
<g font-size="3.9" fill="#c0c0c0">
<text x="357.8" y="383.3">RESERVED</text>
<text x="382.3" y="383.3">SPACE</text>
<text x="357.8" y="388.9">FOR</text>
<text x="357.8" y="394.5">CONTROLLED</text>
<text x="387.8" y="394.5">COPY</text>
<text x="357.8" y="400">STAMP</text>
</g>
<text font-size="3.6" fill="#f0f" x="483.9" y="376.1">GRIPPING FINGER</text>
<text font-size="3.5" fill="#00f" x="402.4" y="373.3">www.wipropari.com</text>
<g font-size="3.1" fill="#800000">
<text x="565.1" y="353.5">LIMITS</text>
<text x="562" y="371.7">DRAWING TYPE</text>
<text x="437" y="372.3">DESCRIPTION</text>
<text x="436.5" y="380.8">SURFACE AREA</text>
<text x="453.3" y="380.8">SURFACE TREATMENT</text>
<text x="489.7" y="380.8">MACHINING</text>
<text x="509.5" y="380.8">DESIGN UNIT</text>
<text x="530.6" y="380.8">DESIGN UNIT CD.</text>
<text x="558" y="380.6">TEAM NO.</text>
<text x="570.3" y="380.7">SHEET SIZE</text>
<text x="575.6" y="386.1">A2</text>
<text x="436.4" y="391.1">REFERENCE DWG.</text>
<text x="437.8" y="395.5">DRN.BY</text>
<text x="451.4" y="395.4">CHKD.BY</text>
<text x="466.6" y="395.5">APPD.BY</text>
<text x="486.7" y="395.4">MATERIAL</text>
<text x="488.9" y="390.9">PART CLASS.</text>
<text x="515.6" y="390.9">HEAT TREATMENT</text>
<text x="519.6" y="395.9">DRG./PART CODE</text>
<text x="558.9" y="395.5">REV.</text>
<text x="571.4" y="395.6">SCALE</text>
<text x="484.3" y="404.2">NET WEIGHT-Kg</text>
<text x="571.4" y="404.7">SHEET</text>
</g>
<text font-size="3" fill="#800000" x="579.5" y="230.1">°</text>
<g font-size="2.8" fill="#f0f">
<text x="299.1" y="332.1">3.2</text>
<text x="306.7" y="363.6">3.2</text>
<text x="420.5" y="396">PUNE</text>
<text x="437" y="401.2">02006920</text>
<text x="451.3" y="401.2">03004785</text>
<text x="466.3" y="401.2">03002882</text>
</g>
<g font-size="2.8" fill="#800000">
<text x="560.4" y="357.7">Gen Tol.: IS 2102</text>
<text x="399.1" y="376.6">1.ALL DIMENSIONS ARE</text>
<text x="399" y="382.7">2.DO NOT SCALE</text>
<text x="399" y="388.7">3.IF IN DOUBT ,</text>
<text x="399" y="395.4">LOCATION :</text>
<text x="404.2" y="402">ALL RIGHTS OF REPRODUCTION &amp;</text>
<text x="404.7" y="405.4">DISTRIBUTION ARE RESERVED</text>
</g>
<g font-size="2.7" fill="#f0f">
<text x="564.6" y="376.2">MACHINING</text>
<text x="436.9" y="385.4">7.09 in^2</text>
<text x="471.4" y="385.5">#</text>
<text x="498.9" y="385">#</text>
<text x="513.6" y="385.3">WPES</text>
<text x="537.3" y="385.1">0300</text>
<text x="559.7" y="385.1">PL-02</text>
<text x="464.1" y="391.2">P2011-0150-02-036</text>
<text x="508.7" y="391.2">B</text>
<text x="560.1" y="391.1">NA</text>
<text x="493.4" y="399.5">#</text>
<text x="572.8" y="399.7">2 : 1</text>
<text x="436.6" y="408.7">30/05/2024</text>
<text x="450.9" y="408.8">30/05/2024</text>
<text x="466" y="408.9">30/05/2024</text>
<text x="489.6" y="408.5">0.08 kg</text>
<text x="571.4" y="408.7">1 OF 1</text>
</g>
<g font-size="2.7" fill="#800000">
<text x="399.9" y="379.7">IN mm</text>
<text x="399.7" y="385.7">DRAWING.</text>
<text x="399.7" y="391.8">ASK TEAM MEMBER</text>
<text x="400.1" y="402.5">C</text>
</g>
<g font-size="2.5" fill="#800000">
<text x="554.9" y="218.3">DEBURR AND REMOVE SHARP</text>
<text x="555.2" y="221">EDGES UNLESS SHARP EDGE</text>
<text x="556.1" y="227.1">UNSP.RADII</text>
<text x="556.8" y="223.8">REQUIREMENT SPECIFIED</text>
<text x="571.4" y="226.9">UNSP.CHF.</text>
<text x="559.2" y="229.9">0.5 R</text>
<text x="572.3" y="230.1">0.5 X 45</text>
<text x="559.8" y="238">UP TO 10</text>
<text x="576.1" y="238.1">±1.5°</text>
<text x="558.5" y="242.2">10 UP TO 50</text>
<text x="575.5" y="242.3">±0°50'</text>
<text x="557.4" y="250.7">120 UP TO 400</text>
<text x="557.9" y="246.5">50 UP TO 120</text>
<text x="575.5" y="250.7">±0°15'</text>
<text x="575.5" y="246.5">±0°25'</text>
<text x="558.7" y="259.4">0.5 UP TO 3</text>
<text x="559.5" y="263.7">3 UP TO 6</text>
<text x="576.6" y="263.6">±0.2</text>
<text x="576.6" y="259.4">±0.1</text>
<text x="559" y="267.9">6 UP TO 30</text>
<text x="576.6" y="267.9">±0.5</text>
<text x="557.8" y="272.2">30 UP TO 120</text>
<text x="576.6" y="272.2">±0.8</text>
<text x="556.9" y="280.7">315 UP TO 1000</text>
<text x="557.3" y="276.4">120 UP TO 315</text>
<text x="576.6" y="276.4">±1.2</text>
<text x="577.7" y="280.7">±2</text>
<text x="556.4" y="284.9">1000 UP TO 2000</text>
<text x="577.6" y="284.9">±3</text>
<text x="558.9" y="289.2">OVER 2000</text>
<text x="577.7" y="289.3">±4</text>
<text x="560" y="297.9">UP TO 10</text>
<text x="577.1" y="297.9">±1°</text>
<text x="558.5" y="302.1">10 UP TO 50</text>
<text x="575.5" y="302.1">±0°30'</text>
<text x="557.4" y="310.6">120 UP TO 400</text>
<text x="558.2" y="306.3">50 UP TO 120</text>
<text x="575.5" y="310.6">±0°10'</text>
<text x="575.5" y="306.4">±0°20'</text>
<text x="558.8" y="319.2">0.5 UP TO 3</text>
<text x="559.4" y="323.4">3 UP TO 6</text>
<text x="576.6" y="319.2">±0.1</text>
<text x="576.6" y="323.5">±0.1</text>
<text x="558.9" y="327.7">6 UP TO 30</text>
<text x="576.7" y="327.7">±0.2</text>
<text x="557.8" y="332">30 UP TO 120</text>
<text x="576.6" y="332">±0.3</text>
<text x="556.8" y="340.5">315 UP TO 1000</text>
<text x="557.3" y="336.3">120 UP TO 315</text>
<text x="576.6" y="336.3">±0.5</text>
<text x="576.6" y="340.5">±0.8</text>
<text x="556.2" y="344.7">1000 UP TO 2000</text>
<text x="576.6" y="344.7">±1.2</text>
<text x="558.9" y="349">OVER 2000</text>
<text x="577.6" y="349">±2</text>
</g>
<g font-size="2.5" fill="#f0f">
<text x="415.2" y="346.4">.</text>
<text x="530.3" y="346.5">.</text>
<text x="545.9" y="346.4">.</text>
<text x="415.2" y="351.5">NOTE CHANGED</text>
<text x="524.1" y="351.3">30.05.2024</text>
<text x="540.6" y="351.4">03007272</text>
</g>
<g font-size="2.4" fill="#f0f">
<text x="7.7" y="382.7" transform="rotate(-90 7.7 382.7)">Uploading\2022-23\P23Y5\P23Y5B093037.dft</text>
<text x="7.7" y="409.8" transform="rotate(-90 7.7 409.8)">\\srv01043\ExDM</text>
</g>
<g font-size="2.1" fill="#800000">
<text x="558.5" y="232.4">UNSPECIFIED TOL.(FAB)</text>
<text x="559.5" y="234.7">FOR ANGULAR IN mm.</text>
<text x="558.6" y="253.9">UNSPECIFIED TOL.(FAB)</text>
<text x="560.7" y="256.3">FOR LINEAR IN mm.</text>
<text x="558.7" y="292.3">UNSPECIFIED TOL.(M/C)</text>
<text x="559.6" y="294.7">FOR ANGULAR IN mm.</text>
<text x="558.7" y="313.7">UNSPECIFIED TOL.(M/C)</text>
<text x="560.6" y="316.1">FOR LINEAR IN mm.</text>
</g>
</svg>
